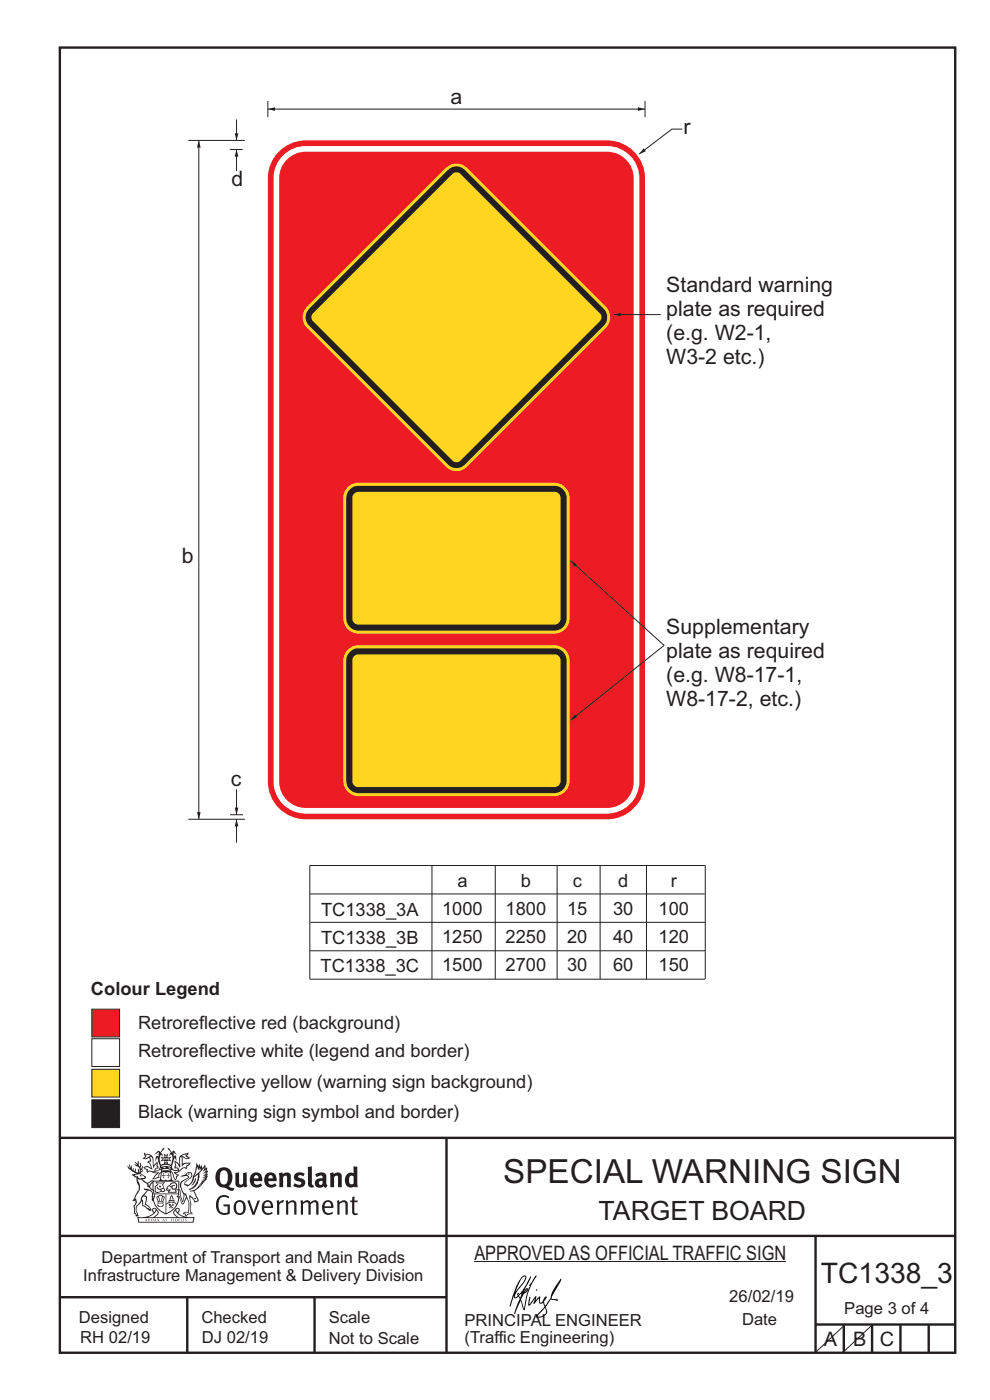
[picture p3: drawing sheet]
<svg xmlns="http://www.w3.org/2000/svg" width="210mm" height="297mm" viewBox="0 0 210 297" stroke-linecap="round" stroke-linejoin="round" font-family="sans-serif">
<path d="M12.7 10.1h189.9v276.9h-189.9z" fill="none" stroke="#231f20" stroke-width=".51"/>
<path d="M59.7 33.3a6.8 6.8 0 0 1 5.1-2.3h64a6.8 6.8 0 0 1 6.8 6.8v128a6.8 6.8 0 0 1-6.8 6.8h-64a6.8 6.8 0 0 1-6.8-6.8v-128a6.8 6.8 0 0 1 1.7-4.5zM60.9 33.8a5.6 5.6 0 0 1 3.9-1.6h64a5.6 5.6 0 0 1 5.6 5.6v128a5.6 5.6 0 0 1-5.6 5.6h-64a5.6 5.6 0 0 1-5.6-5.6v-128a5.6 5.6 0 0 1 1.7-4zM59.2 32.1a8 8 0 0 1 5.6-2.3h64a8 8 0 0 1 8 8v128a8 8 0 0 1-8 8h-64a8 8 0 0 1-8-8v-128a8 8 0 0 1 2.4-5.7z" fill-rule="evenodd" fill="#ed1c24"/>
<path d="M144.7 27.4h-2.2l-6.9 5.3" fill="none" stroke="#231f20" stroke-width=".21"/>
<path d="M136.5 31.5l.5 .6-1.4 .6z" fill="#231f20"/>
<path d="M56.8 23.1h80M136.8 21.4v3.5" fill="none" stroke="#231f20" stroke-width=".21"/>
<g fill="#231f20">
<path d="M56.8 23.1l1.5-.3v.7z"/>
<path d="M135.3 22.8l1.5 .3-1.5 .4z"/>
</g>
<path d="M140.9 136.9l-19.9 15.9" fill="none" stroke="#231f20" stroke-width=".21"/>
<path d="M122 151.6l.4 .6-1.4 .6z" fill="#231f20"/>
<path d="M130.2 66.7h9.9" fill="none" stroke="#231f20" stroke-width=".21"/>
<path d="M130.2 66.7l1.5-.3v.7z" fill="#231f20"/>
<path d="M42.2 29.8v144M56.8 21.4v3.5" fill="none" stroke="#231f20" stroke-width=".21"/>
<g fill="#231f20">
<path d="M42.2 29.8l.4 1.5h-.8z"/>
<path d="M41.8 172.3h.8l-.4 1.5z"/>
</g>
<path d="M39.9 29.8h12M48.8 31.7h2.7M50.2 31.7v4.5M39.9 173.8h12M48.8 172.8h2.7" fill="none" stroke="#231f20" stroke-width=".21"/>
<path d="M50.2 31.7l.4 1.5h-.8z" fill="#231f20"/>
<path d="M50.2 173.8v5" fill="none" stroke="#231f20" stroke-width=".21"/>
<path d="M50.2 173.8l.4 1.5h-.8z" fill="#231f20"/>
<path d="M50.2 25.3v4.5" fill="none" stroke="#231f20" stroke-width=".21"/>
<path d="M49.8 28.3h.8l-.4 1.5z" fill="#231f20"/>
<path d="M50.2 167.4v5.4" fill="none" stroke="#231f20" stroke-width=".21"/>
<path d="M49.8 171.3h.8l-.4 1.5z" fill="#231f20"/>
<path d="M65.1 65.1l29.4-29.5a3.2 3.2 0 0 1 4.6 0l29.4 29.5a3.2 3.2 0 0 1 0 4.5l-29.4 29.4a3.2 3.2 0 0 1-4.6 0l-29.4-29.4a3.2 3.2 0 0 1 0-4.5z" fill-rule="evenodd" fill="#ffd520"/>
<path d="M95.1 36a2.5 2.5 0 0 1 3.5 0l29.5 29.5a2.5 2.5 0 0 1 0 3.6l-29.5 29.5a2.5 2.5 0 0 1-3.5 0l-29.5-29.5a2.5 2.5 0 0 1 0-3.6z" fill-rule="evenodd" fill="#231f20"/>
<g fill="#ffd520">
<path d="M96 36.9a1.2 1.2 0 0 1 1.7 0l29.5 29.6a1.2 1.2 0 0 1 0 1.7l-29.5 29.5a1.2 1.2 0 0 1-1.7 0l-29.6-29.5a1.2 1.2 0 0 1 0-1.7z" fill-rule="evenodd"/>
<path d="M73.8 103.4a3.2 3.2 0 0 1 2.2-1h41.6a3.2 3.2 0 0 1 3.2 3.2v25.6a3.2 3.2 0 0 1-3.2 3.2h-41.6a3.2 3.2 0 0 1-3.2-3.2v-25.6a3.2 3.2 0 0 1 1-2.2z" fill-rule="evenodd"/>
</g>
<path d="M74 104a2.58 2.58 0 0 1 2-.9h41.6a2.59 2.59 0 0 1 2.6 2.5v25.6a2.59 2.59 0 0 1-2.6 2.6h-41.6a2.59 2.59 0 0 1-2.6-2.6v-25.6l.1-.5z" fill-rule="evenodd" fill="#231f20"/>
<g fill="#ffd520">
<path d="M75 104.9l.6-.5 .4-.1h41.6a1.28 1.28 0 0 1 1.3 1.3v25.6a1.28 1.28 0 0 1-1.3 1.3h-41.6a1.28 1.28 0 0 1-1.3-1.3v-25.6z" fill-rule="evenodd"/>
<path d="M73.8 137.8a3.2 3.2 0 0 1 2.2-.9h41.6a3.2 3.2 0 0 1 3.2 3.2v25.6a3.2 3.2 0 0 1-3.2 3.2h-41.6a3.2 3.2 0 0 1-3.2-3.2v-25.6a3.2 3.2 0 0 1 1-2.3z" fill-rule="evenodd"/>
</g>
<path d="M74 138.5a2.58 2.58 0 0 1 2-1h41.6a2.59 2.59 0 0 1 2.6 2.6v25.6a2.59 2.59 0 0 1-2.6 2.6h-41.6a2.59 2.59 0 0 1-2.6-2.6v-25.6l.1-.6z" fill-rule="evenodd" fill="#231f20"/>
<path d="M75 139.3l.6-.4 .4-.1h41.6a1.28 1.28 0 0 1 1.3 1.3v25.6a1.28 1.28 0 0 1-1.3 1.3h-41.6a1.28 1.28 0 0 1-1.3-1.3v-25.6z" fill-rule="evenodd" fill="#ffd520"/>
<path d="M121 118.9l19.9 18" fill="none" stroke="#231f20" stroke-width=".21"/>
<path d="M121 118.9l1.4 .8-.5 .5z" fill="#231f20"/>
<path d="M65.7 189.6h83.8M65.8 195.7h83.8M91.6 183.6v24.1M105.1 183.6v24.1M118.2 183.6v24.1M127.3 183.6v24.1M137.1 183.6v24.1M149.5 183.6h-83.8v24.1h83.8M149.6 183.6v24.1M65.7 201.7h83.8" fill="none" stroke="#231f20" stroke-width=".21"/>
<path d="M12.7 241.4h190M94.7 241.4v45.8M12.7 275.2h82M12.7 262.2h190.1M39.7 275.2v12M66.7 275.2v12M173 262.1v24.9M173 281h29.6M179 281v6M185 281v6M191 281v6M197 281v6" fill="none" stroke="#231f20" stroke-width=".51"/>
<g fill="#231f20">
<path d="M47 248.4a2.55 2.55 0 0 0 0 2.7l.3 .2a.81 .81 0 0 0 1-1v-.5a1.04 1.04 0 0 0-1.1-1.5zM46.3 248.1a1.82 1.82 0 0 1 2.1-.2 1.82 1.82 0 0 1 .9 1.8 2.29 2.29 0 0 1-.8 2l.7 .3h.5l-.2 .6a2.87 2.87 0 0 1-2-.7 2.12 2.12 0 0 1-1.7-3.1z" fill-rule="evenodd"/>
<path d="M49.9 248.9l.8-.2v2a.46 .46 0 0 0 .3 .6 .46 .46 0 0 0 .6-.3v-2.1l.7-.2v2.4l.2 .5-.5 .3-.3-.3a1.02 1.02 0 0 1-1.2 .3 1.02 1.02 0 0 1-.6-1.1z" fill-rule="evenodd"/>
<path d="M54 249.5l-.1 .5h.9a.49 .49 0 0 0-.2-.6 .49 .49 0 0 0-.6 .1zM53.4 249.1a1.34 1.34 0 0 1 1.6-.2 1.34 1.34 0 0 1 .6 1.5v.2h-1.7a.77 .77 0 0 0 .5 .8 .77 .77 0 0 0 .9-.4l.3 .5a1.59 1.59 0 0 1-2 .2 1.59 1.59 0 0 1-.5-2.1z" fill-rule="evenodd"/>
<path d="M57 249.5l-.1 .5h1a.49 .49 0 0 0-.2-.6 .49 .49 0 0 0-.7 .1zM56.4 249.1a1.34 1.34 0 0 1 1.6-.2 1.34 1.34 0 0 1 .7 1.5v.2h-1.8a.77 .77 0 0 0 .5 .8 .77 .77 0 0 0 .9-.4l.4 .5a1.59 1.59 0 0 1-2.1 .2 1.59 1.59 0 0 1-.5-2.1z" fill-rule="evenodd"/>
<path d="M59.2 248.9l.7-.2 .1 .4a.95 .95 0 0 1 1-.3 .95 .95 0 0 1 .7 .8v2.3h-.8v-2.3a.46 .46 0 0 0-.8 .1v2.2h-.8z" fill-rule="evenodd"/>
<path d="M62.6 249.1a1.75 1.75 0 0 1 2-.1l-.2 .5-.6-.2a.43 .43 0 0 0-.6 .3l.4 .3a1.04 1.04 0 0 1 1.2 1.1 1.04 1.04 0 0 1-1.4 1l-1.2-.4 .3-.6 1 .4 .4-.4a.88 .88 0 0 0-1-.5l-.4-.2-.1-.4z" fill-rule="evenodd"/>
<path d="M65.3 247.6l.8-.2 .1 3.8 .3 .2 .1 .4a.88 .88 0 0 1-1 0 .88 .88 0 0 1-.3-1z" fill-rule="evenodd"/>
<path d="M67.8 250.6a.43 .43 0 0 0-.1 .7 .43 .43 0 0 0 .7-.1v-.7zM66.8 249.1a1.7 1.7 0 0 1 2.4 .1v1.9l.3 .4-.4 .5-.5-.4a1.03 1.03 0 0 1-1.7-.1 1.03 1.03 0 0 1 .8-1.5h.7v-.4a.8 .8 0 0 0-1.2 .1z" fill-rule="evenodd"/>
<path d="M70 248.9l.7-.2 .1 .4a.95 .95 0 0 1 1-.3 .95 .95 0 0 1 .7 .8v2.3h-.8v-2.3a.46 .46 0 0 0-.8 .1v2.2h-.8z" fill-rule="evenodd"/>
<path d="M74.3 249.5a1.48 1.48 0 0 0 0 1.7h.5l.2-.1v-1.5l-.3-.2zM75 247.4l.8 .1 .1 4.4h-.7l-.1-.2a1.26 1.26 0 0 1-1.4 0 1.26 1.26 0 0 1-.5-1.3 1.29 1.29 0 0 1 .4-1.4 1.29 1.29 0 0 1 1.4-.1z" fill-rule="evenodd"/>
<path d="M46.4 253.9a1.72 1.72 0 0 1 2.3 0l-.3 .3a1.24 1.24 0 0 0-1.4-.2 1.24 1.24 0 0 0-.6 1.4 1.49 1.49 0 0 0 1.2 1.9l.7-.1v-1.3h-.8l-.1-.4h1.3v1.9a1.93 1.93 0 0 1-2.2 0 1.93 1.93 0 0 1-.7-2.2l.2-.8z" fill-rule="evenodd"/>
<path d="M50.4 255.1a1.65 1.65 0 0 0 .2 2.2 .99 .99 0 0 0 1-1.4 .78 .78 0 0 0-.4-.8 .78 .78 0 0 0-.8 0zM50 254.9a1.33 1.33 0 0 1 1.6-.1 1.33 1.33 0 0 1 .5 1.4 1.31 1.31 0 0 1-1.3 1.6 1.31 1.31 0 0 1-1.2-1.6v-.6z" fill-rule="evenodd"/>
<path d="M52.5 254.7l.4-.1 .9 2.6 .8-2.5h.5l-1.1 3h-.5z" fill-rule="evenodd"/>
<path d="M56.3 255.2l-.2 .7h1.3a.7 .7 0 0 0-.3-.8 .7 .7 0 0 0-.8 .1zM55.9 255a1.22 1.22 0 0 1 1.5-.2 1.22 1.22 0 0 1 .5 1.5h-1.8a.93 .93 0 0 0 .5 1 .93 .93 0 0 0 1.1-.2l.2 .3a1.43 1.43 0 0 1-1.8 .1 1.43 1.43 0 0 1-.6-1.7z" fill-rule="evenodd"/>
<path d="M58.7 254.7l.4-.1 .1 .5 .4-.4 .6-.1-.2 .5a.66 .66 0 0 0-.8 .7v1.9h-.4z" fill-rule="evenodd"/>
<path d="M60.6 254.7l.4-.1 .1 .5a.94 .94 0 0 1 1-.5 .94 .94 0 0 1 .8 .8v2.3h-.5l-.1-2.5a.81 .81 0 0 0-1.2 .3v2.2h-.4z" fill-rule="evenodd"/>
<path d="M63.7 254.7l.5-.1 .1 .5 .4-.3a.78 .78 0 0 1 1.1 .3 .9 .9 0 0 1 1-.5 .9 .9 0 0 1 .8 .8v2.3h-.5l-.1-2.5a.67 .67 0 0 0-1.1 .3v2.2h-.5v-2.4l-.4-.3-.7 .4v2.3h-.5z" fill-rule="evenodd"/>
<path d="M69 255.2l-.1 .7h1.3a.7 .7 0 0 0-.3-.8 .7 .7 0 0 0-.9 .1zM68.7 255a1.22 1.22 0 0 1 1.5-.2 1.22 1.22 0 0 1 .5 1.5h-1.8a.93 .93 0 0 0 .4 1 .93 .93 0 0 0 1.2-.2l.1 .3a1.44 1.44 0 0 1-1.7 .1 1.44 1.44 0 0 1-.6-1.7z" fill-rule="evenodd"/>
<path d="M71.4 254.7l.5-.1 .1 .5a.94 .94 0 0 1 1-.5 .94 .94 0 0 1 .8 .8v2.3h-.5l-.1-2.5a.81 .81 0 0 0-1.2 .3v2.2h-.4z" fill-rule="evenodd"/>
<path d="M74.7 253.9l.5-.1v.9h.7l-.1 .3h-.6v2.2l.1 .2h.5l.1 .3a.75 .75 0 0 1-1.2-.6v-2.1h-.4v-.3h.4z" fill-rule="evenodd"/>
<path d="M30.8 244.9l1.1 .3-.9 .5h-.4l.6-.5zM31.8 245.4h.2a2.44 2.44 0 0 1 .4 1.9l.1 .5 .7-1-.1 .6 .3 .3a.57 .57 0 0 0-.6 .7l-1-.1-.5 .2 .2-.5-.8-.3 .7-.1 .9 .5 .1-.1-.6-1.3-.2-.2h.5zM30.7 244.4l-.1 .5 .2 .4-.6 .4a1.04 1.04 0 0 0 1.4-.1l.2 .6-.3 .1-.2 .4a.94 .94 0 0 1 .8 1.1l-.2-.1a1.16 1.16 0 0 0-1.5-.1l.3 .4 .4 .2 .1 .5 .2 .1 .1-.2a.94 .94 0 0 1 1.1 .2l.8 .1-1.2 1.2a1.13 1.13 0 0 0 1.2-.2l.4-.1-.1-.4 .5-.8a.83 .83 0 0 0-.6 1.1l-.3-.1-.7 .4 1.1-1.4-.5 .1-.5-.1 1.3-.5-.1-.1-.9 .4v-.3l.2-.2 .3 .1 .1-.3-.2-.4v-.6l-.1-.4-.7 1v-.7a1.42 1.42 0 0 0-1.6-1.8z" fill-rule="evenodd"/>
<path d="M38.5 245.2l.5-.2 .7-.1-.6 .3 .8 .5h-.3zM38.3 245.5l.2-.1 .1 2a1.69 1.69 0 0 1 1.6-.6l-.8 .5 .1 .5a1.1 1.1 0 0 0-1.5 .6l-.1-.5-.2-.2h-.5l.3-.4-.3-.7a1.42 1.42 0 0 1 .8 1.1l.2-.1zM37.1 246.2l.1 1-.2 .3 .1 .4h.5l.1 .2a.96 .96 0 0 1-1.1-.1l-.1 .1a1.06 1.06 0 0 0 1.3 .2v.1a.72 .72 0 0 1-1 .2l.3 .5 .6 .2-.4 .2-.1 .6-.2-.3-.4-1.1-.4-.4 .4 .9a1.54 1.54 0 0 0 .7 1.2l.2-.3a.58 .58 0 0 1 .4-.8l.2-.1h-.3l-.5-.3 .9-.5a.93 .93 0 0 1 1.2-.5v.2l.2-.2 .1-.5a.99 .99 0 0 0 .7-.8l-1.3 .1-.3 .2-.1-1.4 .9 .4 .9-.3h-.4l-.5-.4 .4-.7-.6 .2a1.46 1.46 0 0 0-1.4 2.1v.4l-.2-.4z" fill-rule="evenodd"/>
<path d="M35.6 248.9l.2 .1-.1 .3 .4 .1h-.4v.6l-.1-.6h-.3l.3-.1z" fill-rule="evenodd"/>
<path d="M34.6 248.9l.2 .1v.3l.3 .1h-.3l-.1 .6v-.6h-.4l.4-.1z" fill-rule="evenodd"/>
<path d="M34.3 248.8a.57 .57 0 0 1 .9 .2 .57 .57 0 0 1 .9-.2l.2 1.4h-.2a.57 .57 0 0 1-.9 0 .69 .69 0 0 1-1.1 0zM34.2 248.1l-.3 2.1-.2 .4h3l-.2-.4-.3-2.1h-.2v.2l-.8-.1-.8 .1v-.2z" fill-rule="evenodd"/>
<path d="M34.2 252.4a.3 .3 0 0 0 .6 0 .3 .3 0 0 0-.6 0zM33.3 250.9l.3 .3-.3 .4a.79 .79 0 0 0 0 1.3l.8-.2-.1-.3a.55 .55 0 0 1-.7-.6l.1-.1 .2 .3 .3 .2 .8-.2-.4-.7 .4-.4-.7 .2zM33 250.7l1.1 .2 .9-.2-.4 .6 .4 1.2a.56 .56 0 0 1-.8 .3l-.2 .1a.73 .73 0 0 1-.9 .1 .73 .73 0 0 1-.3-1v-.4l.6-.4z" fill-rule="evenodd"/>
<path d="M35.6 251.8l.7-.4a.58 .58 0 0 1 1-.1 .58 .58 0 0 1-.4 .9l-.3-.3a.43 .43 0 0 1 .6-.4 .57 .57 0 0 0-.8 .2l-.2-.1-.3 .1 .4 .2a.55 .55 0 0 0 .9 .4v.5h-1.3l.3-.4-.1-.1-.6 .1 .2-.3-.2-.1zM35.4 251.8l-.1 .2a.39 .39 0 0 0 .2 .6h.3l-.2 .4h1.9l-.1-.8a.86 .86 0 0 0-.1-1.3 .86 .86 0 0 0-1.3 .4z" fill-rule="evenodd"/>
<path d="M36 254.8h.8v.2h-.8zM36.4 253.8l.2 .8h-.4zM36.4 253.5l-.3 .5-.1 .6h-.2v.4l-.7 .4 .2 .1a1.48 1.48 0 0 1 2.1 .2l.2-.1-.6-.5v-.5h-.2l-.1-.6z" fill-rule="evenodd"/>
<path d="M35.8 255.4l.4 .1 .1 .3 .3-.2-.2-.2a.38 .38 0 0 1 .5 .5l-.2-.2-.3 .2 .3 .2-.3 .3-.1-.4-.4 .4-.1-.2 .4-.3-.1-.1-.2 .1z" fill-rule="evenodd"/>
<path d="M34.5 254h.2v.2l-.2 .6h-.2zM33.6 255.3h.9v.2a.55 .55 0 0 1-.8 .4v-.2l-.2-.1zM33.4 254h.2l.2 .8h-.2zM33.6 255l.8-.1 .1 .2h-.8zM33.8 253.7h.5l-.2 1.1h-.1zM33.3 253.8l-.1 .3 .3 1.1a.48 .48 0 0 0-.1 .6 .48 .48 0 0 0 .5 .2h.5a.49 .49 0 0 0 .2-.8l.3-1.1-.1-.3a1.42 1.42 0 0 0-1.5 0z" fill-rule="evenodd"/>
<path d="M33.7 251.5l.4 .1 .1 .3h-.3z" fill-rule="evenodd"/>
<path d="M41.3 250.1l.3-.2-.2 .8-.6 .8h-.2l.5-.7z" fill-rule="evenodd"/>
<path d="M39.7 249l.3-.2 .5 .2a.88 .88 0 0 1-.6 1.1 1.22 1.22 0 0 0-.8 1.3l.5 .2a.72 .72 0 0 0 .9-.4l.5-.8 .2-.6 .8-.6v.2a2.85 2.85 0 0 1-2 2.9l.1 .1a2.13 2.13 0 0 0 1.9-1.5v-.3a2.01 2.01 0 0 0 .3-1.7l1.1-1.3-.4 1 .7-.5-.7 1 .8-.4-.8 .8 .7-.2-.9 .6 .8-.1-.8 .4h.7l-.8 .3 .3 .2h-.4l.2 .3h-.4l.2 .3h-.4l.1 .2h-.1a2.16 2.16 0 0 1-2 1.1l.1 .2 .4-.1a.76 .76 0 0 1 .7 .8l.5 1.2-.6 .2a1.45 1.45 0 0 0-1.1-1.3l.2 1.8-.1 1.8 .4 .3a1.07 1.07 0 0 0-1.2 .4v-.3l-.5-.2a.87 .87 0 0 1 1.1-.1v-.7a4.4 4.4 0 0 0-.6-3.1l-.1-.3h-.2a2.16 2.16 0 0 1-.7-2.2l.3-.4 1.2-.7a.55 .55 0 0 0-.4-.8zM37.8 252.4a.76 .76 0 0 1 .3 1.1l.6 1.6 .4-1.7 .2 .1a.61 .61 0 0 1-.1 .9l-.3 .8-.2 .1-.7-1.6-.3 .1a1.18 1.18 0 0 0 .1-1.4zM41.8 247.5l.2 .7 .3-.5v.6l.4-.5a1.9 1.9 0 0 1-1.2 1.4l-.3 .3zM38.2 249.6l1.4-.2 .2 .2v.3l-.5 .2a1.26 1.26 0 0 0-.9 1.9l.2 .7a1.84 1.84 0 0 1 .1 2.1l-.4-1.4a.96 .96 0 0 0-.4-1.2l-.4 .2a.78 .78 0 0 1 0 1.3l.1 .3h.4l.4 1.1a.38 .38 0 0 0 .2 .4 .38 .38 0 0 0 .4-.1l.6-1.2a2.94 2.94 0 0 1 .4 2.5l-.1 .4h-.8l-.3 .4v.2l.4-.1 .1 .4 .2 .1a1.02 1.02 0 0 1 1.3-.5v-.4l-.3-.1 .1-1.8-.3-1.3h.1a1.14 1.14 0 0 1 .8 1 .63 .63 0 0 0 .8-.2 .63 .63 0 0 0-.2-.9l-.6-1.2 .9-.6 .2-.4h.3l-.1-.2h.4l-.1-.3h.3l-.1-.3 .5-.1-.2-.2 .6-.4v-.2h-.2l.4-.5h-.3l.3-.5-.4 .1 .4-.5v-.3l-.3 .2 .2-.7-.1-.2-.4 .3v-.8l-.6 .8-.2-.8-.2 .5-.3-.7-.1 .6-.5-.8-.1 1.4-.6 1.8a1.81 1.81 0 0 1-1 1.5l-.6-.2a1.75 1.75 0 0 1 1.1-1.2 .75 .75 0 0 0 .1-1.3 .75 .75 0 0 0-1.2 .4z" fill-rule="evenodd"/>
<path d="M41.2 254.1h.3l.2 .2-.4 .1z" fill-rule="evenodd"/>
<path d="M29.4 258.4h11.6l-.1 .8h-11.4zM31.3 258.2l.5-.1a2.48 2.48 0 0 0 1.4-1.3l.3 .5-.5 .6-.5 .3zM32.5 256.6l.3-.2 .2 .1-.3 .7zM37.2 256.8a2.65 2.65 0 0 0 1.8 1.4h-1.1l-.5-.3-.5-.6zM37.4 256.5l.2-.1 .3 .2-.3 .6zM29.2 258.2l.1 1.2h11.8l.2-1.1-.2-.1a4.1 4.1 0 0 1-3.3-.9l.3-.4-.1-.6a1.06 1.06 0 0 0-1.3 1l.2 .4 .6 .5h-4.7l.3-.1a.84 .84 0 0 0 .6-.8 .84 .84 0 0 0-.5-.8l-.3-.2h-.5l-.1 .6 .3 .4a4.2 4.2 0 0 1-3.4 .9z" fill-rule="evenodd"/>
<path d="M31 258.7l.1 .2h-.2zM31 258.5l-.3 .6 .4-.2 .2 .2z" fill-rule="evenodd"/>
<path d="M31.3 258.6h.3v.4a.25 .25 0 0 0 .2-.1 .25 .25 0 0 0-.1-.3h.1a.29 .29 0 0 1 0 .4 .29 .29 0 0 1-.4 0 .29 .29 0 0 1 0-.4z" fill-rule="evenodd"/>
<path d="M32.2 258.6a.22 .22 0 0 1 .3 .2 .22 .22 0 0 1-.3 .2zM32 258.6l.1 .4a.33 .33 0 0 0 .4 0 .33 .33 0 0 0 0-.4 .33 .33 0 0 0-.5 0z" fill-rule="evenodd"/>
<path d="M32.9 258.7l.1 .2h-.2zM32.9 258.5l-.2 .6 .3-.2 .2 .2z" fill-rule="evenodd"/>
<path d="M33.3 258.6h.2l.1 .1 .2-.1-.2 .2 .2 .3-.3-.3-.1 .3h-.1l.2-.3z" fill-rule="evenodd"/>
<path d="M34.7 258.7l.1 .2h-.2zM34.7 258.5l-.3 .6 .4-.2 .2 .2z" fill-rule="evenodd"/>
<path d="M35 258.5h.5l-.2 .1v.5h-.2l.1-.5z" fill-rule="evenodd"/>
<path d="M36.2 258.6l.3-.1-.1 .1v.2h.1h-.1v.3h-.2z" fill-rule="evenodd"/>
<path d="M36.7 258.6h.2v.5h-.2z" fill-rule="evenodd"/>
<path d="M37.3 258.6a.22 .22 0 0 1 .3 .2 .22 .22 0 0 1-.3 .2zM37.1 258.6v.4a.33 .33 0 0 0 .5 0 .33 .33 0 0 0 0-.4 .33 .33 0 0 0-.5 0z" fill-rule="evenodd"/>
<path d="M37.8 258.6l.4-.1-.2 .1v.2h.1h-.1v.2l.2 .1h-.4z" fill-rule="evenodd"/>
<path d="M38.4 258.6h.2l-.1 .4 .2 .1h-.3z" fill-rule="evenodd"/>
<path d="M38.9 258.6h.2v.5h-.2z" fill-rule="evenodd"/>
<path d="M39.3 258.6h.2h-.1l.2 .3-.2 .2-.1-.1v-.1l.2 .1z" fill-rule="evenodd"/>
<path d="M34.2 247.4a1.51 1.51 0 0 1 2 .2 2.67 2.67 0 0 0-2.1 0zM35.7 247.6l.4 .1 .1 .3-.4-.1zM34.6 247.6h.5l.1 .2h-.4zM34 247.8l.3 .2h-.3zM34.9 246.9l.3-.2 .3 .2zM34.9 245.6l.2 .1v.3h-.2zM35 245.1l.2 .2 .2-.2-.1 .3h-.2zM35.1 246.3h.2l.1 .4-.2-.2-.2 .2zM35.3 245.7l.2-.1v.4h-.2zM34.4 245.7h.3l.1 .3-.4 .1 .2-.2zM35.7 245.7h.3l-.2 .2 .2 .2-.4-.1zM32.7 244.9l1-.5-.1 1-.2-.2-.3 .2-.3 1.1 .5-1 .3 .9a1.84 1.84 0 0 1 .2 1.7l.4 .1a2.48 2.48 0 0 1 2.2 0l.2-.2-.2-.7 .7-1.8 .4 .7-.2-1-.2-.1-.2 .3v-.9l.6 .4-.6-.8-.3 .1-.1 .4-.5-.9-.5-.3 .2 .5 .6 .5-.5 .8 .4-.4a2.06 2.06 0 0 1 0 2.3l-.5-.2-.2-.6 .1-.1 .8 .2-.4-.5 .4-.5-.7 .2-.2-.2 .2-.7-.5 .4-.5-.4 .2 .7-.2 .2-.7-.2 .4 .5-.4 .5 .8-.2 .1 .1-.2 .6-.5 .2a2.02 2.02 0 0 1 0-2.2l.3 .5-.1-.7-.3-.1 .8-1.2-.4 .3-.5 .8-.2-.3a.8 .8 0 0 0-.8 .5z" fill-rule="evenodd"/>
<path d="M29.2 250.1l.3 .1a.61 .61 0 0 1 .8 .4l.3 .2a.8 .8 0 0 1 .6 1l.4 .1 .5 .5a1 1 0 0 1 .5 1.1l-.1 .7v-.5h-.1a.96 .96 0 0 0-.8-1.3l-.2-.2h-.7l-.1-.1-.1 .1 .1 .3h.6l-1.2 1.3-.2 1-.4 .6a1.33 1.33 0 0 0-.5 1.8l.2 .5a1.26 1.26 0 0 1-.5-1.5l-.1-.3a1.56 1.56 0 0 0 .4-1.7l-.3 .2 .2-.5a3.2 3.2 0 0 0 .7-3zM30.4 253.9h.4a2.06 2.06 0 0 1-.1 1.6l.7 .5 .4 .4-.6-.1-.8-.6-.1-.9a.51 .51 0 0 1 .1-.9zM28.6 249.3a1.52 1.52 0 0 1 2.1 .5l-1.1 .2-.2-.1-.1-.4h-.5zM27.5 247v.8l-.3-.4h-.1a3.1 3.1 0 0 0 1.9 1.6l-1 .1 .5 .6 .5 .1 .1 1.1a1.84 1.84 0 0 1-.3 2.5l-.4 .9-.3 .4 .2 .1 .4-.1 .1 .4-.2 .5-.3 .2 .1 1.7h.2l.3 .5 .1 .1 .4-.1-.1-.5a1.3 1.3 0 0 1-.1-1.7l.9-1 .1 1.1 .6 .2 .5 .5 .1-.1 .2 .3h.5a1.85 1.85 0 0 0-1.2-1.4l.1-.3a1.39 1.39 0 0 0 0-1.4l-.5-.1 .5-.5a.66 .66 0 0 1 .9-.4 .66 .66 0 0 1 .3 .9l-.1 .4 .2-.1v.2l-.1 .3 .2 .5 .1-.3a2.24 2.24 0 0 0 .1-2.2 .73 .73 0 0 1-.7-.7 .73 .73 0 0 1 .6-.7v-.2a.94 .94 0 0 0-.9 .8 .48 .48 0 0 1-.1-.6 .48 .48 0 0 1 .5-.2l.5-.3a.51 .51 0 0 0-.8 .2l-.5 .2-1-.8h.6l.2-.5-1.2-.7 .5-.5v-.3l-.5 .4 .1-.2a.69 .69 0 0 0 .2-1v.4l-.2 .3v-1.1l-.3-.2 .1 .6-.1 .2-.4-1.3v.7l-.6-.4 .5 .7-.6-.2 .3 .3a1 1 0 0 1 .7 1.4l-.2-.8v.9l-.5-.2v-.8l-.2 .7-.2-.1-.1-.6-.2 .4-.2-.2 .1-.7-.2 .5z" fill-rule="evenodd"/>
<path d="M29.6 249.4l.2-.1 .3 .2z" fill-rule="evenodd"/>
<path d="M32.4 250.5h5.6v2l-.2-.1v-1.7h-5.2v2.5h5.2v-.8l.1 .2-.1 1.1v-.3h-2.5v4a4.1 4.1 0 0 0 2.6-3.6l.1-.1a4 4 0 0 1-2.8 3.9 4.2 4.2 0 0 1-2.8-4.7l.1 1.2 .1-.1a3.8 3.8 0 0 0 2.5 3.4v-4h-2.5l-.2-.9z" fill-rule="evenodd"/>
<circle cx="40" cy="249.1" r=".17"/>
</g>
<path d="M100.6 267.7h66.2" fill="none" stroke="#231f20" stroke-width=".21"/>
<g fill="#000001">
<path d="M111.6 273.7l.2-.2-.5 .7zM110.4 274.5l.3 .1-.3 .7-.3-.4zM110.9 270.9l.5-.1a9.3 9.3 0 0 1-2 3.2l-.1 .2 1-2.5zM110.6 271a14.7 14.7 0 0 0-2.2 4.9l-.3 1.2 .1 .1 .8-2.4a.42 .42 0 0 0 .2 .7 .42 .42 0 0 0 .6-.3l.2-.2 .2 .6-1.1 3.1h.2l1.1-2.8 .6 1.9 .2 .2 .2-.5a13.5 13.5 0 0 1 2-6.2l.5-.5-.2-.2-1.6 2.1 .4-.1a14.9 14.9 0 0 0-1.3 5.1l-.4-1.2a1.39 1.39 0 0 1 .2-1.8l.1-.2a.92 .92 0 0 0 .8-1.2 .75 .75 0 0 0-.7 .7l-.2 .2 1.6-3.4h-.1l-.4 .7a10.5 10.5 0 0 1-2.2 3.2l.2-.4a.32 .32 0 0 0-.4 .2 .32 .32 0 0 0 .1 .4l-.5 .4a3.2 3.2 0 0 1 1.1-2.3l.5-.6a2.49 2.49 0 0 0 .7-1.6l-.3-.2z" fill-rule="evenodd"/>
<path d="M115.6 277.5a1.15 1.15 0 0 1 .1 1.3 1.15 1.15 0 0 1-1.2 .5h-.5zM112.3 275.1l-.3 1.7 .3 .2 1.2-1.5-.3 1.1 1.1-1.2a.94 .94 0 0 0 .4 1.2l.5-.3 .3 .9-1.2 1.3a.98 .98 0 0 0-.5 1 1.9 1.9 0 0 0 2.3-1.3l-.1-.3a1.02 1.02 0 0 1 .3-1.4l.5-.9 1.5 .3-.2-.5v.3l-1.1-.2v-.2l2-3.6 .1-.3-.1-.1-1.8 2.7a6.6 6.6 0 0 1-1.5 3l-.2-.2a1.01 1.01 0 0 1 .4-1.4l.1-.2-.3-.2-.3 .5-.2 .5-.5 .4-.2-.4 .1-.9-.2-.1-.8 .9 .2-.9h-.1l-1.4 1.7 .2-1.4v-.1z" fill-rule="evenodd"/>
<path d="M113.7 273.5l.3 .3h-.3z" fill-rule="evenodd"/>
</g>
<path d="M19.5 220.4h5.9v5.8h-5.9z" fill-rule="evenodd" fill="#fff" stroke="#231f20" stroke-width=".21"/>
<path d="M19.5 226.8h5.9v5.9h-5.9z" fill-rule="evenodd" fill="#ffd520" stroke="#231f20" stroke-width=".21"/>
<path d="M19.5 214.1h5.9v5.9h-5.9z" fill-rule="evenodd" fill="#ed1c24" stroke="#231f20" stroke-width=".21"/>
<path d="M19.5 233.3h5.9v5.9h-5.9z" fill-rule="evenodd" fill="#231f20" stroke="#231f20" stroke-width=".21"/>
<path d="M179.1 281.1l-6.3 6M184.9 281.1l-6.3 6" fill="none" stroke="#231f20" stroke-width=".21"/>
<text font-size="7.1" fill="#231f20" x="106.7" y="250.9">SPECIAL WARNING SIGN</text>
<text font-size="6" fill="#231f20" x="174.1" y="272.2">TC1338_3</text>
<text font-size="5.6" fill="#231f20" x="127" y="258.9">TARGET BOARD</text>
<g font-size="4.5" fill="#231f20">
<text x="95.6" y="22">a</text>
<text x="145" y="28.4">r</text>
<text x="49.1" y="39.5">d</text>
<text x="141.3" y="62">Standard warning</text>
<text x="141.3" y="67">plate as required</text>
<text x="141.3" y="72.1">(e.g. W2-1,</text>
<text x="141.3" y="77.1">W3-2 etc.)</text>
<text x="38.6" y="119.4">b</text>
<text x="141.3" y="134.6">Supplementary</text>
<text x="141.3" y="139.6">plate as required</text>
<text x="141.3" y="144.7">(e.g. W8-17-1,</text>
<text x="141.3" y="149.7">W8-17-2, etc.)</text>
<text x="49" y="166.7">c</text>
</g>
<g font-size="4.2" fill="#231f20">
<text x="100.6" y="267.2">APPROVED AS OFFICIAL TRAFFIC SIGN</text>
<text x="174.7" y="285.6">A</text>
<text x="181" y="285.6">B</text>
<text x="186.6" y="285.6">C</text>
</g>
<g font-size="3.9" fill="#231f20">
<text x="97" y="188.1">a</text>
<text x="110.5" y="188.1">b</text>
<text x="121.5" y="188.1">c</text>
<text x="131.1" y="188.1">d</text>
<text x="142.3" y="188.1">r</text>
<text x="68.1" y="194.2">TC1338_3A</text>
<text x="93.8" y="194.1">1000</text>
<text x="107.2" y="194.1">1800</text>
<text x="120.3" y="194.1">15</text>
<text x="130" y="194.1">30</text>
<text x="139.7" y="194.1">100</text>
<text x="68.1" y="200.2">TC1338_3B</text>
<text x="93.8" y="200.1">1250</text>
<text x="107.2" y="200.1">2250</text>
<text x="120.3" y="200.1">20</text>
<text x="130" y="200.1">40</text>
<text x="139.7" y="200.1">120</text>
<text x="68" y="206.2">TC1338_3C</text>
<text x="93.8" y="206">1500</text>
<text x="107.2" y="206">2700</text>
<text x="120.3" y="206">30</text>
<text x="130" y="206">60</text>
<text x="139.7" y="206">150</text>
<text x="19.3" y="211">Colour Legend</text>
<text x="29.3" y="218.3">Retroreflective red (background)</text>
<text x="29.3" y="224.3">Retroreflective white (legend and border)</text>
<text x="29.3" y="230.8">Retroreflective yellow (warning sign background)</text>
<text x="29.3" y="237.3">Black (warning sign symbol and border)</text>
</g>
<g font-size="3.5" fill="#231f20">
<text x="21.6" y="267.9">Department of Transport and Main Roads</text>
<text x="17.7" y="271.8">Infrastructure Management &amp; Delivery Division</text>
<text x="16.7" y="280.6">Designed</text>
<text x="42.7" y="280.6">Checked</text>
<text x="69.7" y="280.6">Scale</text>
<text x="98.5" y="281.3">PRINCIPAL ENGINEER</text>
<text x="154.7" y="276.2">26/02/19</text>
<text x="157.4" y="281.2">Date</text>
<text x="179.1" y="278.8">Page 3 of 4</text>
<text x="17" y="284.8">RH 02/19</text>
<text x="42.8" y="284.8">DJ 02/19</text>
<text x="69.7" y="285.2">Not to Scale</text>
<text x="98.5" y="284.8">(Traffic Engineering)</text>
</g>
</svg>
